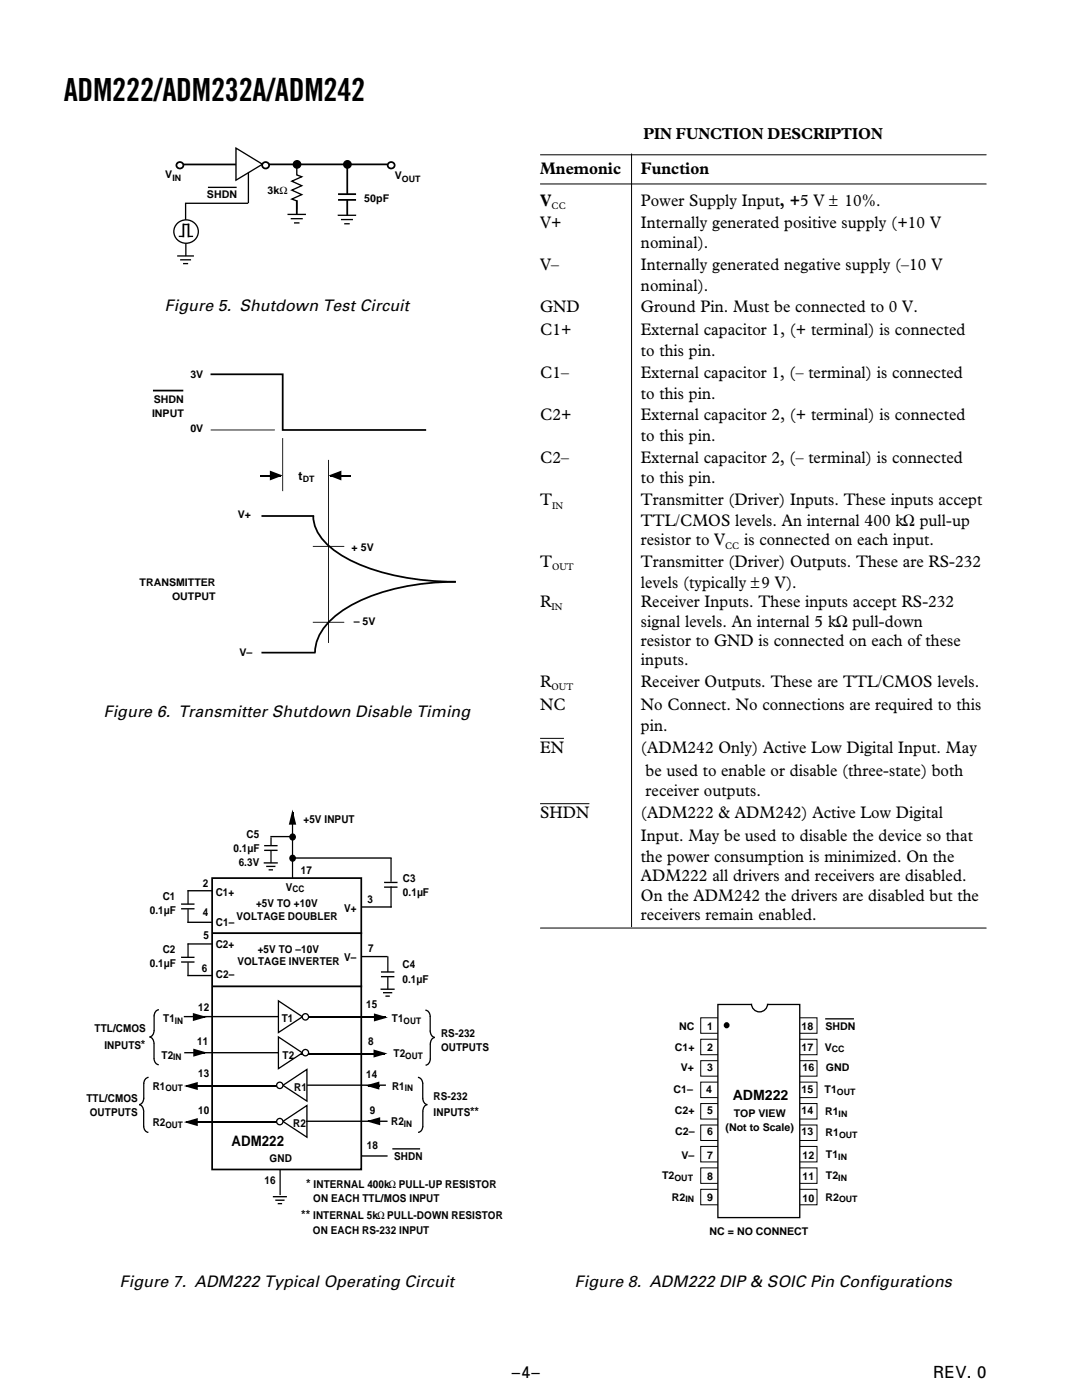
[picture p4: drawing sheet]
<svg xmlns="http://www.w3.org/2000/svg" width="216mm" height="279mm" viewBox="0 0 216 279" stroke-linecap="round" stroke-linejoin="round" font-family="sans-serif">
<g fill="none" stroke="#000" stroke-width=".2">
<path d="M107.8 30.9h89M107.8 36.7h89M126 30.6v154.4M107.8 147.4h4.7M107.8 160.4h9.8M107.8 185.2h89M139.8 207.4h23.2v3.1h-23.2zM139.8 203.1h23.2v3.1h-23.2zM139.8 216h23.2v3.1h-23.2zM139.8 211.7h23.2v3.1h-23.2zM139.8 224.5h23.2v3.1h-23.2zM139.8 220.2h23.2v3.1h-23.2z"/>
<path d="M139.8 228.8h23.2v3.1h-23.2zM139.8 233.1h23.2v3.1h-23.2zM139.8 237.4h23.2v3h-23.2z"/>
</g>
<path d="M51.9 94.9h4.2M65.9 94.9h4.2" fill="none" stroke="#000" stroke-width=".26"/>
<g fill="#000">
<path d="M53.8 93.9l2.6 1-2.6 1zM65.6 94.9l2.5-1v2z"/>
<path d="M30.7 77.8h5.7v.3h-5.7zM36.4 77.8h.2v.3h-.2zM30.5 77.8h.2v.3h-.2z"/>
<path d="M42.1 85.7h12.7v.2h-12.7zM42 85.7l.1 .2zM54.8 85.7v.2z"/>
<path d="M56.3 87.5h.2v10.4h-.2zM56.3 97.9l.2 .1zM56.3 87.4l.2 .1z"/>
<path d="M65.5 91.9h.1v36.3h-.1zM65.5 128.2l.1 .1zM65.5 91.8l.1 .1z"/>
<path d="M52.3 102.8h10.2v.4h-10.2zM52.2 102.8h.1v.4h-.1zM62.5 102.8h.2v.4h-.2z"/>
<path d="M62.5 109h6.1v.1h-6.1zM62.4 109l.1 .1zM68.6 109l.1 .1z"/>
<path d="M52.3 130.1h10.5v.3h-10.5zM52.2 130.1h.1v.3h-.1zM62.8 130.1h.1v.3h-.1z"/>
<path d="M62.5 124.1h6.1v.2h-6.1zM62.4 124.1l.1 .2zM68.6 124.1l.1 .2z"/>
</g>
<path d="M42.2 74.7h14.2v11.1h28.5M62.5 103a8.4 8.4 0 0 0 3.5 6.3 30.9 30.9 0 0 0 13.4 5.7 57.3 57.3 0 0 0 11.6 1.1 44.3 44.3 0 0 0-20.7 4.6 14.5 14.5 0 0 0-7 7.1l-.3 1.2-.1 1.2" fill="none" stroke="#000" stroke-width=".35"/>
<path d="M143.2 200.5h16.4v42.5h-16.4z" fill="#fff" stroke="#000" stroke-width=".26"/>
<circle cx="145" cy="204.6" r=".42" fill="#000" stroke="#000" stroke-width=".35"/>
<path d="M150 199.9h3.1v1h-3.1z" fill="#fff" stroke="#fff" stroke-width=".2"/>
<path d="M149.9 200.3a1.61 1.61 0 0 0 1.7 1.6 1.61 1.61 0 0 0 1.6-1.6" fill="none" stroke="#000" stroke-width=".26"/>
<g fill="#000">
<path d="M53.1 32.6h24v.4h-24zM77.1 32.6h.2v.4h-.2zM52.9 32.6h.2v.4h-.2z"/>
<path d="M164.8 203.2h5.5v.3h-5.5zM170.3 203.2h.1v.3h-.1zM164.7 203.2h.1v.3h-.1z"/>
</g>
<path d="M47.1 29.6l5.3 3.2-5.3 3.2z" fill="#fff" stroke="#000" stroke-width=".26"/>
<circle cx="53" cy="33" r=".67" fill="#fff" stroke="#000" stroke-width=".35"/>
<g fill="#000">
<path d="M36 32.6h10.9v.4h-10.9zM46.9 32.6h.2v.4h-.2zM35.8 32.6h.2v.4h-.2z"/>
<path d="M67.6 38.6h3.3v.3h-3.3zM70.9 38.6h.1v.3h-.1zM67.5 38.6h.1v.3h-.1z"/>
<path d="M69.1 33.5h.4v5.1h-.4zM69.1 33.3h.4v.2h-.4zM69.1 38.6h.4v.2h-.4z"/>
<path d="M35.5 50.9h3.1v.3h-3.1zM38.6 50.9h.1v.3h-.1zM35.4 50.9h.1v.3h-.1z"/>
<path d="M36.9 48.7h.3v2.3h-.3zM36.9 48.5h.3v.2h-.3zM36.9 51h.3v.1h-.3z"/>
<path d="M36.7 52.5h.7v.2h-.7zM36.5 52.5h.2v.2h-.2zM37.4 52.5h.1v.2h-.1z"/>
<path d="M36.1 51.7h1.9v.3h-1.9zM35.9 51.7h.2v.3h-.2zM38 51.7h.1v.3h-.1z"/>
<path d="M67.5 42.8h3.4v.3h-3.4zM70.9 42.8h.2v.3h-.2zM67.4 42.8h.1v.3h-.1z"/>
<path d="M67.6 39.7h3.3v.4h-3.3zM70.9 39.7h.1v.4h-.1zM67.5 39.7h.1v.4h-.1z"/>
<path d="M69.1 40h.4v2.8h-.4zM69.1 39.8h.4v.2h-.4zM69.1 42.8h.4v.2h-.4z"/>
<path d="M68.8 44.5h.8v.3h-.8zM68.7 44.5h.1v.3h-.1zM69.6 44.5h.2v.3h-.2z"/>
<path d="M68.2 43.7h2.1v.3h-2.1zM68 43.7h.2v.3h-.2zM70.3 43.7h.1v.3h-.1z"/>
</g>
<path d="M35.2 44.8a2.38 2.38 0 0 1 3.9 .1 2.38 2.38 0 0 1-1.4 3.6 2.35 2.35 0 0 1-2.6-1 2.35 2.35 0 0 1 .1-2.7z" fill="#fff" stroke="#000" stroke-width=".26"/>
<g fill="#000">
<path d="M35.8 47h.7v.3h-.7zM36.5 47h.1v.3h-.1zM35.7 47h.1v.3h-.1z"/>
<path d="M36.7 44.7h.9v.2h-.9zM37.6 44.7h.1v.2h-.1zM36.6 44.7h.1v.2h-.1z"/>
<path d="M36.4 44.8h.4v2.4h-.4zM36.4 44.6h.4v.2h-.4zM36.4 47.2h.4v.2h-.4z"/>
<path d="M37 40.4h12.4v.3h-12.4zM49.4 40.4h.1v.3h-.1zM36.9 40.4h.1v.3h-.1z"/>
<path d="M36.9 40.7h.3v3h-.3zM36.9 40.6h.3v.1h-.3zM36.9 43.7h.3v.2h-.3z"/>
<path d="M37.7 47h.7v.3h-.7zM38.4 47h.1v.3h-.1zM37.6 47h.1v.3h-.1z"/>
<path d="M37.4 44.8h.4v2.4h-.4zM37.4 44.6h.4v.2h-.4zM37.4 47.2h.4v.2h-.4z"/>
<path d="M49.4 34.6h.3v5.8h-.3zM49.4 34.4h.3v.2h-.3zM49.4 40.4h.3v.1h-.3z"/>
</g>
<g fill="#fff" stroke="#000" stroke-width=".35">
<circle cx="78.1" cy="33" r=".67"/>
<circle cx="35.9" cy="33" r=".67"/>
</g>
<g fill="#000" stroke="#000" stroke-width=".32">
<circle cx="59.3" cy="32.8" r=".71"/>
<circle cx="69.3" cy="32.8" r=".71"/>
</g>
<g fill="#000">
<path d="M41.6 37.3h5.5v.2h-5.5zM47.1 37.3h.1v.2h-.1zM41.5 37.3h.1v.2h-.1z"/>
<path d="M57.5 42.7h3.4v.2h-3.4zM60.9 42.7h.1v.2h-.1zM57.4 42.7h.1v.2h-.1z"/>
<path d="M59 40.2h.4v2.5h-.4zM59 40h.4v.2h-.4zM59 42.7h.4v.2h-.4z"/>
<path d="M58.8 44.4h.8v.2h-.8zM58.7 44.4h.1v.2h-.1zM59.6 44.4h.2v.2h-.2z"/>
<path d="M58.1 43.5h2.2v.3h-2.2zM58 43.5h.1v.3h-.1zM60.3 43.5h.1v.3h-.1z"/>
</g>
<path d="M59.2 33.7v1.2l1 .4-2 .9 2 .9-2 .8 2 .9-2 .9 1 .4v1.6" fill="none" stroke="#000" stroke-width=".26"/>
<path d="M42.3 175.2h29.8v58.2h-29.8z" fill="#fff" stroke="#000" stroke-width=".35"/>
<g fill="#000">
<path d="M74.6 202.2l2.8 .9-2.8 .8z"/>
<path d="M76.8 176h2.4v.2h-2.4zM79.2 176h.1v.2h-.1zM76.6 176h.2v.2h-.2z"/>
<path d="M76.8 176.9h2.4v.3h-2.4zM79.2 176.9h.1v.3h-.1zM76.6 176.9h.2v.3h-.2z"/>
<path d="M77.9 177.1h.3v3.9h-.3zM77.9 181h.3v.1h-.3zM77.9 176.9h.3v.2h-.3z"/>
<path d="M77.9 171.3h.3v4.5h-.3zM77.9 171.2h.3v.1h-.3zM77.9 175.8h.3v.2h-.3z"/>
</g>
<path d="M59.5 203.1h17.4" fill="none" stroke="#000" stroke-width=".27"/>
<g fill="#fff" stroke="#000" stroke-width=".26">
<path d="M55.6 199.7l4.7 3.2-4.7 3.2z"/>
<circle cx="60.9" cy="202.9" r=".63"/>
</g>
<g fill="#000">
<path d="M74.5 209.4l2.8 .9-2.8 .8z"/>
<path d="M52.7 172.1h2.6v.2h-2.6zM55.3 172.1h.1v.2h-.1zM52.6 172.1h.1v.2h-.1z"/>
<path d="M52.8 168.6h2.5v.3h-2.5zM55.3 168.6h.1v.3h-.1zM52.7 168.6h.1v.3h-.1z"/>
<path d="M52.8 169.6h2.5v.2h-2.5zM55.3 169.6h.1v.2h-.1zM52.7 169.6h.1v.2h-.1z"/>
<path d="M54.1 166.8h4.1v.3h-4.1zM58.2 166.8h.1v.3h-.1zM53.9 166.8h.2v.3h-.2z"/>
<path d="M53.9 169.8h.3v2.3h-.3zM53.9 169.7h.3v.1h-.3zM53.9 172.1h.3v.2h-.3z"/>
<path d="M54 167.2h.2v1.5h-.2zM54 167.1h.2v.1h-.2zM54 168.7h.2v.1h-.2z"/>
<path d="M53.7 173.5h.6v.2h-.6zM53.6 173.5h.1v.2h-.1zM54.3 173.5h.2v.2h-.2z"/>
<path d="M53.2 172.8h1.6v.2h-1.6zM53.1 172.8h.1v.2h-.1zM54.8 172.8h.2v.2h-.2z"/>
<path d="M58.2 163.9h.3v11.2h-.3zM58.2 175.1h.3v.1h-.3zM58.2 163.8h.3v.1h-.3z"/>
<path d="M59 171.1h19v.3h-19zM78 171.1h.1v.3h-.1zM58.9 171.1h.1v.3h-.1z"/>
<path d="M36.8 202.8h18.6v.2h-18.6zM55.4 202.8h.1v.2h-.1zM36.7 202.8h.1v.2h-.1z"/>
</g>
<g fill="#000" stroke="#000" stroke-width=".26">
<circle cx="58.4" cy="167" r=".56"/>
<circle cx="58.4" cy="171.3" r=".56"/>
</g>
<path d="M59.5 210.3h17.3" fill="none" stroke="#000" stroke-width=".27"/>
<g fill="#fff" stroke="#000" stroke-width=".26">
<path d="M55.6 206.9l4.7 3.2-4.7 3.2z"/>
<circle cx="60.9" cy="210.1" r=".63"/>
</g>
<g fill="#000">
<path d="M36.7 216.7l2.8-.8v1.6z"/>
<path d="M36.9 210h18.5v.2h-18.5zM55.4 210h.1v.2h-.1zM36.8 210h.1v.2h-.1z"/>
</g>
<path d="M37.2 216.7h18.1" fill="none" stroke="#000" stroke-width=".27"/>
<g fill="#fff" stroke="#000" stroke-width=".26">
<path d="M56.4 216.6l4.8-3.2v6.4z"/>
<circle cx="55.8" cy="216.6" r=".63"/>
</g>
<g fill="#000">
<path d="M36.7 223.9l2.8-.8v1.6z"/>
<path d="M61.4 216.4h15.5v.3h-15.5zM61.2 216.4h.2v.3h-.2zM76.9 216.4h.1v.3h-.1z"/>
</g>
<path d="M37.2 223.9h18.1" fill="none" stroke="#000" stroke-width=".27"/>
<g fill="#fff" stroke="#000" stroke-width=".26">
<path d="M56.4 223.8l4.8-3.2v6.4z"/>
<circle cx="55.8" cy="223.8" r=".63"/>
</g>
<g fill="#000">
<path d="M58.4 161.6l.7 3h-1.5zM38.5 202.2l2.8 .8-2.8 .8zM38.6 209.3l2.7 .8-2.7 .8zM72.9 216.7l2.8-.9v1.7zM73.1 223.8l2.8-.8v1.6z"/>
<path d="M37.5 177.6h4.8v.3h-4.8zM42.3 177.6h.2v.3h-.2zM37.4 177.6h.1v.3h-.1z"/>
<path d="M36.3 180.3h2.4v.3h-2.4zM38.7 180.3h.1v.3h-.1zM36.1 180.3h.2v.3h-.2z"/>
<path d="M36.3 181.2h2.4v.3h-2.4zM38.7 181.2h.1v.3h-.1zM36.1 181.2h.2v.3h-.2z"/>
<path d="M36.3 190.9h2.4v.3h-2.4zM38.7 190.9h.1v.3h-.1zM36.1 190.9h.2v.3h-.2z"/>
<path d="M36.3 191.9h2.4v.2h-2.4zM38.7 191.9h.1v.2h-.1zM36.1 191.9h.2v.2h-.2z"/>
<path d="M37.4 181.6h.2v2.5h-.2zM37.4 184.1h.2v.1h-.2zM37.4 181.4h.2v.2h-.2z"/>
<path d="M37.4 192.2h.2v2.5h-.2zM37.4 194.7h.2v.1h-.2zM37.4 192.1h.2v.1h-.2z"/>
<path d="M37.5 183.9h4.8v.3h-4.8zM42.3 183.9h.2v.3h-.2zM37.4 183.9h.1v.3h-.1z"/>
<path d="M37.5 194.6h4.8v.2h-4.8zM42.3 194.6h.2v.2h-.2zM37.4 194.6h.1v.2h-.1z"/>
<path d="M37.5 188.3h4.8v.2h-4.8zM42.3 188.3h.2v.2h-.2zM37.4 188.3h.1v.2h-.1z"/>
<path d="M37.4 177.8h.2v2.5h-.2zM37.4 177.7h.2v.1h-.2zM37.4 180.3h.2v.2h-.2z"/>
<path d="M37.4 188.4h.2v2.6h-.2zM37.4 188.3h.2v.1h-.2zM37.4 191h.2v.1h-.2z"/>
<path d="M42.5 186h29.6v.4h-29.6zM72.1 186h.2v.4h-.2zM42.3 186h.2v.4h-.2z"/>
<path d="M42.5 196.7h29.6v.3h-29.6zM72.1 196.7h.2v.3h-.2zM42.3 196.7h.2v.3h-.2z"/>
<path d="M72.3 190.8h4.9v.2h-4.9zM77.2 190.8h.1v.2h-.1zM72.1 190.8h.2v.2h-.2z"/>
<path d="M72.3 180.9h5.7v.2h-5.7zM78 180.9h.2v.2h-.2zM72.2 180.9h.1v.2h-.1z"/>
<path d="M76.1 197.3h2.5v.3h-2.5zM78.6 197.3h.1v.3h-.1zM75.9 197.3h.2v.3h-.2z"/>
<path d="M76.1 193.8h2.5v.3h-2.5zM78.6 193.8h.1v.3h-.1zM76 193.8h.1v.3h-.1z"/>
<path d="M76.1 194.8h2.5v.2h-2.5zM78.6 194.8h.1v.2h-.1zM76 194.8h.1v.2h-.1z"/>
<path d="M77.3 195h.2v2.3h-.2zM77.3 194.9h.2v.1h-.2zM77.3 197.3h.2v.2h-.2z"/>
<path d="M77.3 191h.2v2.9h-.2zM77.3 190.9h.2v.1h-.2zM77.3 193.9h.2v.1h-.2z"/>
<path d="M77 198.7h.7v.2h-.7zM76.9 198.7h.1v.2h-.1zM77.7 198.7h.1v.2h-.1z"/>
<path d="M76.5 198h1.6v.3h-1.6zM76.4 198h.1v.3h-.1zM78.1 198h.2v.3h-.2z"/>
<path d="M28.6 216.3h.2v2.8h-.2zM28.6 216.2h.2v.1h-.2zM28.6 219.1h.2v.1h-.2z"/>
<path d="M30.6 208.4h.3v2.8h-.3zM30.6 208.3h.3v.1h-.3zM30.6 211.2h.3v.1h-.3z"/>
<path d="M30.6 202.8h.3v2.8h-.3zM30.6 202.7h.3v.1h-.3zM30.6 205.6h.3v.1h-.3z"/>
<path d="M84.2 216.3h.3v2.8h-.3zM84.2 216.2h.3v.1h-.3zM84.2 219.1h.3v.1h-.3z"/>
<path d="M85.7 202.9h.3v2.8h-.3zM85.7 202.8h.3v.1h-.3zM85.7 205.7h.3v.1h-.3z"/>
<path d="M85.7 208.5h.3v2.8h-.3zM85.7 208.4h.3v.1h-.3zM85.7 211.3h.3v.1h-.3z"/>
<path d="M28.5 221.9h.3v2.8h-.3zM28.5 221.8h.3v.1h-.3zM28.5 224.7h.3v.1h-.3z"/>
<path d="M54.6 238.7h2.5v.3h-2.5zM57.1 238.7h.2v.3h-.2zM54.4 238.7h.2v.3h-.2z"/>
<path d="M55.8 233.5h.2v4.9h-.2zM55.8 233.4h.2v.1h-.2zM55.8 238.4h.2v.1h-.2z"/>
<path d="M55.1 239.4h1.6v.3h-1.6zM54.9 239.4h.2v.3h-.2zM56.7 239.4h.1v.3h-.1z"/>
<path d="M72.3 230.6h4.9v.2h-4.9zM77.2 230.6h.1v.2h-.1zM72.1 230.6h.2v.2h-.2z"/>
<path d="M61.2 223.6h16v.3h-16zM61.1 223.6h.1v.3h-.1zM77.2 223.6h.1v.3h-.1z"/>
<path d="M78.4 229.1h5.3v.3h-5.3zM78.3 229.1h.1v.3h-.1zM83.7 229.1h.1v.3h-.1z"/>
<path d="M84.2 221.9h.3v2.8h-.3zM84.2 221.8h.3v.1h-.3zM84.2 224.7h.3v.1h-.3z"/>
<path d="M55.5 240.1h.7v.2h-.7zM55.4 240.1h.1v.2h-.1zM56.2 240.1h.1v.2h-.1z"/>
</g>
<path d="M38.8 203h2M38.9 210.1h2M73.4 216.7h2.3M73.5 223.8h2.1" fill="none" stroke="#000" stroke-width=".27"/>
<path d="M58.4 162.1v2.2" fill="none" stroke="#000" stroke-width=".25"/>
<g fill="none" stroke="#000" stroke-width=".26">
<path d="M28.7 219.1a1.25 1.25 0 0 1-.9 1.3M29.6 215a1.13 1.13 0 0 0-.9 1.3M29.8 207a1.17 1.17 0 0 1 .9 1.4M30.7 211.2a1.21 1.21 0 0 0 1 1.3M30.8 205.6a1.25 1.25 0 0 1-1 1.3M31.7 201.5a1.13 1.13 0 0 0-.9 1.3M83.4 215a1.13 1.13 0 0 1 1 1.3M84.4 219.1a1.25 1.25 0 0 0 .9 1.3M84.9 201.6a1.13 1.13 0 0 1 .9 1.3M85.8 205.7a1.25 1.25 0 0 0 1 1.3M85.9 211.3a1.2 1.2 0 0 1-1 1.3M86.8 207.1a1.17 1.17 0 0 0-.9 1.3"/>
<path d="M27.8 220.5a1.17 1.17 0 0 1 .9 1.4M28.7 224.7a1.2 1.2 0 0 0 .9 1.3M84.4 224.7a1.2 1.2 0 0 1-1 1.3M85.3 220.5a1.17 1.17 0 0 0-.9 1.4"/>
</g>
<text font-size="6.3" x="12.7" y="20.2">ADM222/ADM232A/ADM242</text>
<g font-size="3.4">
<text x="107.8" y="34.7">Mnemonic</text>
<text x="127.9" y="34.7">Function</text>
<text x="107.8" y="41.1">V</text>
<text x="127.9" y="41.1">Power Supply Input, +5 V ± 10%.</text>
<text x="107.8" y="45.4">V+</text>
<text x="127.9" y="45.4">Internally generated positive supply (+10 V</text>
<text x="107.8" y="53.9">V–</text>
<text x="127.9" y="53.9">Internally generated negative supply (–10 V</text>
<text x="127.9" y="49.5">nominal).</text>
<text x="127.9" y="58">nominal).</text>
<text x="107.8" y="62.4">GND</text>
<text x="127.9" y="62.4">Ground Pin. Must be connected to 0 V.</text>
<text x="107.8" y="66.9">C1+</text>
<text x="127.9" y="66.9">External capacitor 1, (+ terminal) is connected</text>
<text x="127.9" y="71.1">to this pin.</text>
<text x="107.8" y="75.4">C1–</text>
<text x="127.9" y="75.4">External capacitor 1, (– terminal) is connected</text>
<text x="107.8" y="83.9">C2+</text>
<text x="127.9" y="83.9">External capacitor 2, (+ terminal) is connected</text>
<text x="127.9" y="79.5">to this pin.</text>
<text x="127.9" y="88">to this pin.</text>
<text x="107.8" y="92.3">C2–</text>
<text x="127.9" y="92.3">External capacitor 2, (– terminal) is connected</text>
<text x="107.8" y="100.8">T</text>
<text x="127.9" y="96.5">to this pin.</text>
<text x="127.9" y="100.8">Transmitter (Driver) Inputs. These inputs accept</text>
<text x="127.9" y="104.9">TTL/CMOS levels. An internal 400 kΩ pull-up</text>
<text x="107.8" y="113.2">T</text>
<text x="127.9" y="108.8">resistor to V</text>
<text x="127.9" y="113.2">Transmitter (Driver) Outputs. These are RS-232</text>
<text x="148.5" y="108.8">is connected on each input.</text>
<text x="127.9" y="117.3">levels (typically ±9 V).</text>
<text x="107.8" y="121.2">R</text>
<text x="127.9" y="121.2">Receiver Inputs. These inputs accept RS-232</text>
<text x="127.9" y="125">signal levels. An internal 5 kΩ pull-down</text>
<text x="127.9" y="128.9">resistor to GND is connected on each of these</text>
<text x="107.8" y="137.1">R</text>
<text x="127.9" y="132.8">inputs.</text>
<text x="127.9" y="137.1">Receiver Outputs. These are TTL/CMOS levels.</text>
<text x="107.8" y="141.7">NC</text>
<text x="127.9" y="141.7">No Connect. No connections are required to this</text>
<text x="127.9" y="145.9">pin.</text>
<text x="107.8" y="150.2">EN</text>
<text x="127.9" y="150.2">(ADM242 Only) Active Low Digital Input. May</text>
<text x="128.8" y="154.8">be used to enable or disable (three-state) both</text>
<text x="128.8" y="158.9">receiver outputs.</text>
<text x="107.8" y="163.2">SHDN</text>
<text x="127.9" y="163.2">(ADM222 &amp; ADM242) Active Low Digital</text>
<text x="127.9" y="167.8">Input. May be used to disable the device so that</text>
<text x="127.9" y="172">the power consumption is minimized. On the</text>
<text x="127.9" y="175.8">ADM222 all drivers and receivers are disabled.</text>
<text x="127.9" y="179.7">On the ADM242 the drivers are disabled but the</text>
<text x="127.9" y="183.6">receivers remain enabled.</text>
<text x="102.2" y="275">–4–</text>
<text x="186.2" y="275">REV. 0</text>
</g>
<g font-size="3.2">
<text x="128.4" y="27.8">PIN FUNCTION DESCRIPTION</text>
<text x="32.9" y="62">Figure 5. Shutdown Test Circuit</text>
<text x="20.7" y="143.2">Figure 6. Transmitter Shutdown Disable Timing</text>
<text x="23.9" y="256.8">Figure 7. ADM222 Typical Operating Circuit</text>
<text x="114.7" y="256.8">Figure 8. ADM222 DIP &amp; SOIC Pin Configurations</text>
</g>
<text font-size="2.9" x="46.2" y="228.8">ADM222</text>
<text font-size="2.8" x="146.2" y="219.6">ADM222</text>
<g font-size="2.5">
<text x="59.6" y="95.9">t</text>
<text x="28.1" y="209.3">*</text>
<text x="93.8" y="222.7">**</text>
<text x="61.1" y="237">*</text>
<text x="60.1" y="243.3">**</text>
</g>
<g font-size="2.2">
<text x="49.2" y="167.1">C5</text>
<text x="60.6" y="164.3">+5V INPUT</text>
<text x="46.6" y="170">0.1µF</text>
<text x="47.6" y="172.9">6.3V</text>
<text x="32.5" y="179.6">C1</text>
<text x="40.5" y="177">2</text>
<text x="43" y="178.8">C1+</text>
<text x="57" y="177.7">V</text>
<text x="60" y="174.5">17</text>
<text x="80.4" y="176">C3</text>
<text x="80.4" y="178.8">0.1µF</text>
<text x="29.9" y="182.4">0.1µF</text>
<text x="40.5" y="182.9">4</text>
<text x="43.1" y="184.9">C1–</text>
<text x="47.2" y="183.6">VOLTAGE DOUBLER</text>
<text x="51.1" y="181.1">+5V TO +10V</text>
<text x="68.7" y="182">V+</text>
<text x="73.3" y="180.3">3</text>
<text x="32.5" y="190.2">C2</text>
<text x="40.6" y="187.3">5</text>
<text x="43" y="189.3">C2+</text>
<text x="51.4" y="190.1">+5V TO –10V</text>
<text x="68.7" y="191.8">V–</text>
<text x="73.5" y="190">7</text>
<text x="29.9" y="193.1">0.1µF</text>
<text x="40.3" y="194">6</text>
<text x="43.1" y="195.2">C2–</text>
<text x="47.4" y="192.6">VOLTAGE INVERTER</text>
<text x="80.3" y="193.2">C4</text>
<text x="80.3" y="196.1">0.1µF</text>
<text x="39.5" y="201.8">12</text>
<text x="73.1" y="201.3">15</text>
<text x="78.2" y="204">T1</text>
<text x="18.9" y="206">TTL/CMOS</text>
<text x="20.8" y="209.3">INPUTS</text>
<text x="32.6" y="204.1">T1</text>
<text x="39.4" y="208.5">11</text>
<text x="56.2" y="204.1">T1</text>
<text x="73.5" y="208.5">8</text>
<text x="88" y="206.9">RS-232</text>
<text x="88" y="209.8">OUTPUTS</text>
<text x="32.2" y="211.3">T2</text>
<text x="39.5" y="214.9">13</text>
<text x="56.4" y="211.3">T2</text>
<text x="73.1" y="215.1">14</text>
<text x="78.5" y="211">T2</text>
<text x="17.3" y="219.9">TTL/CMOS</text>
<text x="30.5" y="217.5">R1</text>
<text x="58.7" y="217.7">R1</text>
<text x="78.2" y="217.5">R1</text>
<text x="86.5" y="219.4">RS-232</text>
<text x="17.9" y="222.8">OUTPUTS</text>
<text x="30.5" y="224.7">R2</text>
<text x="39.5" y="222.4">10</text>
<text x="58.5" y="224.9">R2</text>
<text x="73.8" y="222.4">9</text>
<text x="78.1" y="224.6">R2</text>
<text x="86.5" y="222.7">INPUTS</text>
<text x="53.8" y="231.9">GND</text>
<text x="73.2" y="229.4">18</text>
<text x="78.7" y="231.4">SHDN</text>
<text x="52.8" y="236.2">16</text>
<text x="62.5" y="239.9">ON EACH TTL/MOS INPUT</text>
<text x="62.6" y="237">INTERNAL 400kΩ PULL-UP RESISTOR</text>
<text x="62.5" y="243.3">INTERNAL 5kΩ PULL-DOWN RESISTOR</text>
<text x="62.5" y="246.2">ON EACH RS-232 INPUT</text>
</g>
<g font-size="2.1">
<text x="33" y="35.5">V</text>
<text x="78.8" y="35.6">V</text>
<text x="41.3" y="39.5">SHDN</text>
<text x="53.4" y="38.6">3kΩ</text>
<text x="72.7" y="40.4">50pF</text>
<text x="38" y="75.4">3V</text>
<text x="30.3" y="83.2">INPUT</text>
<text x="30.7" y="80.4">SHDN</text>
<text x="38" y="86.3">0V</text>
<text x="47.4" y="103.4">V+</text>
<text x="70.2" y="110">+ 5V</text>
<text x="27.9" y="117">TRANSMITTER</text>
<text x="34.3" y="119.8">OUTPUT</text>
<text x="70.6" y="124.8">– 5V</text>
<text x="47.8" y="130.9">V–</text>
<text x="134.6" y="209.8">C1+</text>
<text x="135.5" y="205.6">NC</text>
<text x="141.1" y="205.6">1</text>
<text x="141.1" y="209.8">2</text>
<text x="159.9" y="205.6">18</text>
<text x="159.9" y="209.8">17</text>
<text x="164.6" y="209.7">V</text>
<text x="164.7" y="205.6">SHDN</text>
<text x="135.9" y="213.8">V+</text>
<text x="141.1" y="213.8">3</text>
<text x="160.1" y="213.8">16</text>
<text x="164.8" y="213.8">GND</text>
<text x="134.4" y="218">C1–</text>
<text x="140.9" y="218">4</text>
<text x="159.9" y="218">15</text>
<text x="164.5" y="218.2">T1</text>
<text x="134.6" y="222.4">C2+</text>
<text x="134.7" y="226.6">C2–</text>
<text x="141.1" y="222.4">5</text>
<text x="141.1" y="226.6">6</text>
<text x="144.8" y="225.7">(Not to Scale)</text>
<text x="146.4" y="222.9">TOP VIEW</text>
<text x="159.9" y="222.4">14</text>
<text x="159.9" y="226.6">13</text>
<text x="164.6" y="222.5">R1</text>
<text x="164.7" y="226.8">R1</text>
<text x="136" y="231.2">V–</text>
<text x="141.1" y="231.2">7</text>
<text x="160.1" y="231.2">12</text>
<text x="164.8" y="231.1">T1</text>
<text x="132.1" y="235.3">T2</text>
<text x="134.1" y="239.6">R2</text>
<text x="141.1" y="235.5">8</text>
<text x="141.1" y="239.8">9</text>
<text x="160.1" y="235.5">11</text>
<text x="160.1" y="239.8">10</text>
<text x="164.7" y="239.6">R2</text>
<text x="164.8" y="235.3">T2</text>
<text x="141.6" y="246.5">NC = NO CONNECT</text>
</g>
<g font-size="1.9">
<text x="110.1" y="41.7">CC</text>
<text x="110.2" y="101.5">IN</text>
<text x="110.1" y="113.8">OUT</text>
<text x="144.7" y="109.5">CC</text>
<text x="110" y="121.8">IN</text>
<text x="110" y="137.8">OUT</text>
</g>
<g font-size="1.8">
<text x="34.4" y="36.2">IN</text>
<text x="80.2" y="36.3">OUT</text>
<text x="60.4" y="96.2">DT</text>
<text x="58.4" y="178.1">CC</text>
<text x="34.9" y="204.4">IN</text>
<text x="80.5" y="204.3">OUT</text>
<text x="34.6" y="211.6">IN</text>
<text x="80.8" y="211.3">OUT</text>
<text x="166" y="210">CC</text>
<text x="33" y="217.8">OUT</text>
<text x="80.8" y="217.8">IN</text>
<text x="167" y="218.6">OUT</text>
<text x="33" y="225">OUT</text>
<text x="80.6" y="224.9">IN</text>
<text x="167.3" y="222.9">IN</text>
<text x="167.4" y="227.1">OUT</text>
<text x="167.3" y="231.4">IN</text>
<text x="134.6" y="235.7">OUT</text>
<text x="136.8" y="240">IN</text>
<text x="167.3" y="235.7">IN</text>
<text x="167.4" y="240">OUT</text>
</g>
</svg>
